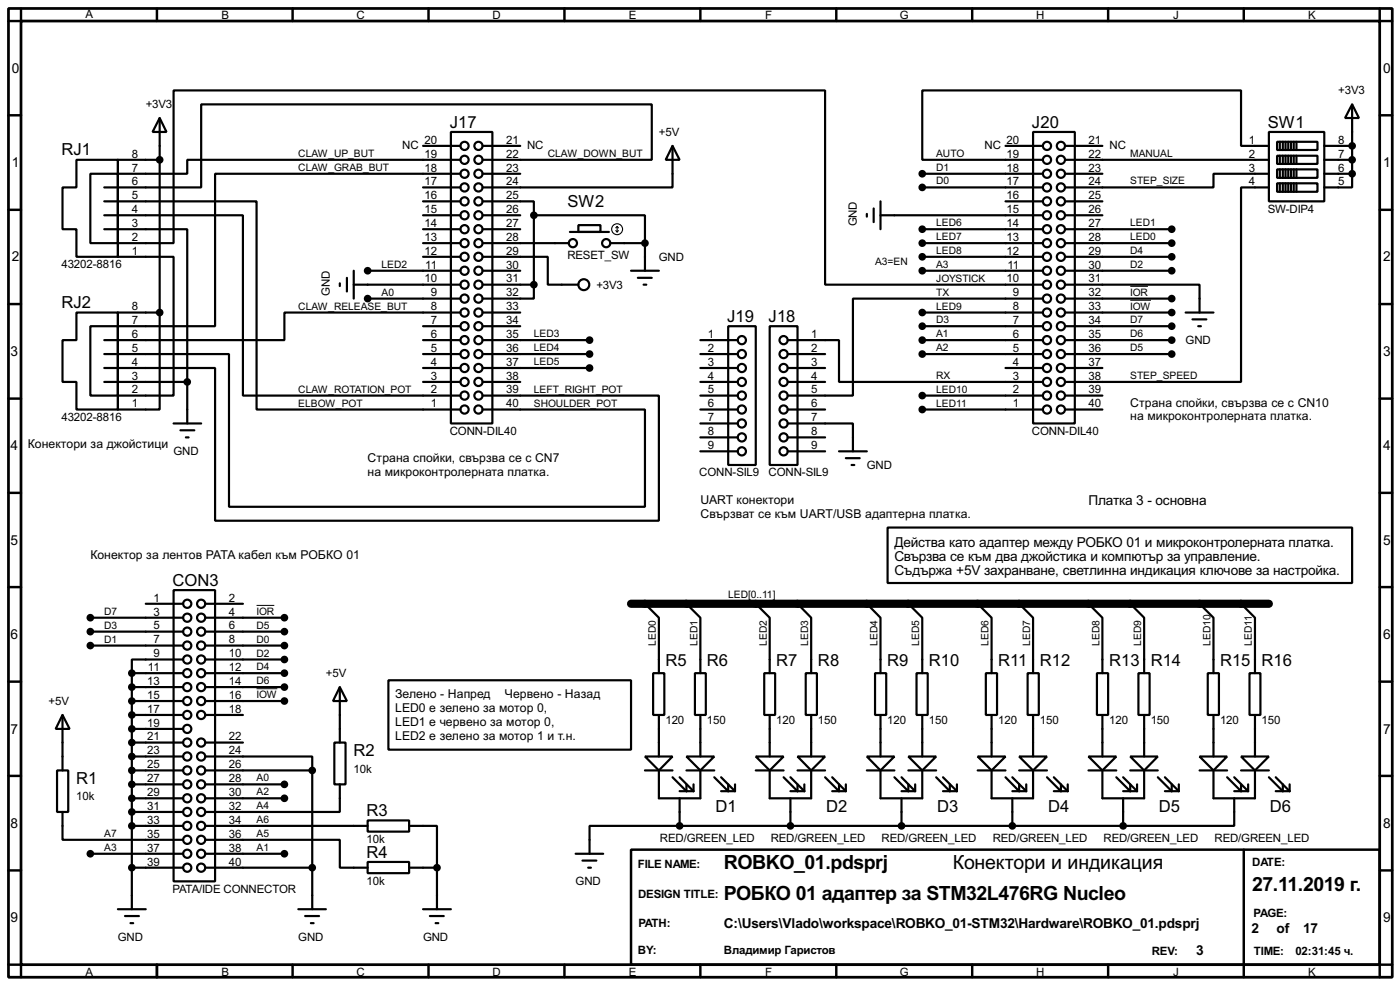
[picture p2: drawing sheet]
<svg xmlns="http://www.w3.org/2000/svg" width="256mm" height="180mm" viewBox="0 0 256 180" stroke-linecap="round" stroke-linejoin="round" font-family="sans-serif">
<path d="M1.6 1.6h253.5v177.3h-253.5zM3.9 3.9h248.9v172.7h-248.9z" fill="none" stroke="#000" stroke-width=".5"/>
<g fill="none" stroke="#000" stroke-width=".45">
<path d="M3.9 1.6v2.3h-2.3M28.8 1.6v2.3M53.6 1.6v2.3M78.5 1.6v2.3M103.4 1.6v2.3M128.3 1.6v2.3M153.2 1.6v2.3M178.1 1.6v2.3M203 1.6v2.3M227.9 1.6v2.3M252.8 1.6v2.3h2.3M1.6 21.1h2.3"/>
<path d="M1.6 38.4h2.3M252.8 21.1h2.3M252.8 38.4h2.3M1.6 55.7h2.3M252.8 55.7h2.3M1.6 73h2.3M252.8 73h2.3M1.6 90.2h2.3M252.8 90.2h2.3M1.6 107.5h2.3M252.8 107.5h2.3M1.6 124.8h2.3"/>
<path d="M252.8 124.8h2.3M1.6 142h2.3M1.6 159.3h2.3M115.6 155.5h137.2v21.1h-137.2zM227.9 155.5v23.4M252.8 142h2.3M252.8 159.3h2.3M1.6 176.6h2.3v2.3M28.8 176.6v2.3M53.6 176.6v2.3M78.5 176.6v2.3M103.4 176.6v2.3"/>
<path d="M128.3 176.6v2.3M153.2 176.6v2.3M178.1 176.6v2.3M203 176.6v2.3M255.1 176.6h-2.3v2.3"/>
</g>
<path d="M115.6 110.5h116.9" fill="none" stroke="#000" stroke-width="1.5"/>
<g fill="none" stroke="#000" stroke-width=".4">
<path d="M247.7 19.1l1.3 2.5h-2.6zM247.7 19.1v12.7M14 29.3h7.6v17.7h-7.6v-5h-2.5v-7.7h2.5zM16.6 31.8h5v12.7h-5zM19.1 36.9h27.9v38.1h37.4M19.1 39.4h25.4v33h39.9M29.3 21.6l1.2 2.6h-2.5zM29.3 29.3h-7.7v17.7h10.2v25.4h-10.2M29.3 21.6v35.6M77.5 34.3h6.9M77.5 39.4h6.9M77.5 26.7h6.9"/>
<path d="M77.5 36.9h6.9M82.6 24.2h7.6v53.3h-7.6zM84.4 31.8h-45v27.9h-17.8M84.4 29.3h-50.1v2.5h-12.7M88.4 36.9h9.4v2.5M88.4 29.3h31v-10.2h-82.5v15.2h-17.8M88.4 31.8h6.9M88.4 39.4h6.9M88.4 26.7h6.9M97.8 39.4h20.4v5.1M97.8 39.4v12.7M123.2 26.7l1.3 2.6h-2.5z"/>
<path d="M123.2 26.7v7.6h-34.8M158.8 39.2v.5M160.1 38.2v2.5M161.3 39.4h29.8M161.3 36.9v5.1M169 31.8h22.1M169 34.3h22.1M184.2 26.7h6.9M184.2 36.9h6.9M189.3 24.2h7.6v53.3h-7.6zM195.1 31.8h6.9M195.1 29.3h37.4"/>
<path d="M195.1 39.4h6.9M195.1 26.7h6.9M195.1 36.9h6.9M232.5 24.2h10.1v12.7h-10.1zM232.5 26.7h-5.1v-10.1h-58.4v12.7h22.1M232.5 31.8h-10.2v2.5h-27.2M232.5 34.3h-5.1v35.6h-32.3M234 26h7.4v1.5h-7.4zM234 28.5h7.4v1.5h-7.4zM234 31h7.4v1.6h-7.4zM234 33.6h7.4v1.5h-7.4zM234.5 26v1.5"/>
<path d="M234.5 28.5v1.5M234.5 31v1.6M234.5 33.6v1.5M235 26v1.5M235 28.5v1.5M235 31v1.6M235 33.6v1.5M235.5 26v1.5M235.5 28.5v1.5M235.5 31v1.6M235.5 33.6v1.5M236 26v1.5"/>
<path d="M236 28.5v1.5M236 31v1.6M236 33.6v1.5M236.5 26v1.5M236.5 28.5v1.5M236.5 31v1.6M236.5 33.6v1.5M237 26v1.5M237 28.5v1.5M237 31v1.6M237 33.6v1.5M237.5 26v1.5"/>
<path d="M237.5 28.5v1.5M237.5 31v1.6M237.5 33.6v1.5M242.6 31.8h5.1M242.6 29.3h5.1M242.6 26.7h5.1M247.7 31.8v2.5h-5.1M14 57.2h7.6v17.8h-7.6v-5.1h-2.5v-7.6h2.5zM16.6 59.7h5v12.7h-5zM19.1 42h15.2v27.9M21.6 44.5h10.2v-27.9h119.4v35.5h39.9M21.6 57.2h7.7v17.8h-7.7z"/>
<path d="M62.3 51.9v.5M63.6 50.9v2.5M64.8 52.1h19.6M64.8 49.6v5.1M67.4 49.6h17M67.4 54.7h17M77.5 59.7h6.9M77.5 47h6.9M77.5 44.5h6.9M77.5 42h6.9M84.4 57.2h-32.3v5.1h-33M88.4 47h12v5.1h5.6"/>
<path d="M88.4 59.7h6.9M88.4 49.6h6.9M88.4 57.2h6.9M88.4 52.1h9.4M88.4 44.5h15.8M88.4 42h6.9M97.8 52.1v2.6h-9.4M104.4 42.5h7.2M106 41.2h4v1.3h-4zM111.8 44.5h6.4M115.6 49.6h5.1M116.9 50.9h2.5"/>
<path d="M117.9 52.1h.5M118.2 44.5v5.1M133.4 59.7h5.1v25.4h-5.1zM141 59.7h5.1v25.4h-5.1zM169 59.7h22.1M169 47h22.1M169 49.6h22.1M169 57.2h22.1M169 44.5h22.1M169 42h22.1M191.1 54.7h-34.8v17.7h-12M195.1 52.1h24.7v5.1"/>
<path d="M195.1 59.7h19.6M195.1 47h19.6M195.1 49.6h19.6M195.1 54.7h19.6M195.1 57.2h19.6M195.1 44.5h19.6M195.1 42h19.6M217.2 57.2h5.1M218.5 58.5h2.5M219.5 59.7h.5M19.1 64.8h22.9v28h76.2v-17.8h-29.8M19.1 67.4h20.3v27.9h81.3v-22.9h-32.3"/>
<path d="M19.1 69.9h15.2M31.8 77.5h5.1M33.1 78.8h2.5M34.3 69.9v7.6M77.5 62.3h6.9M77.5 64.8h6.9M77.5 69.9h6.9M77.5 67.4h6.9M88.4 62.3h19.6M88.4 64.8h19.6M88.4 69.9h6.9M88.4 67.4h19.6"/>
<path d="M128.3 62.3h6.9M128.3 64.8h6.9M128.3 69.9h6.9M128.3 67.4h6.9M128.3 72.4h6.9M128.3 75h6.9M128.3 77.5h6.9M144.3 62.3h9.4v7.6h37.4M144.3 77.5h12v5.1M144.3 64.8h6.9M144.3 69.9h6.9M144.3 67.4h6.9"/>
<path d="M144.3 75h6.9M169 62.3h22.1M169 64.8h22.1M169 72.4h22.1M169 75h22.1M184.2 67.4h6.9M195.1 62.3h19.6M195.1 64.8h19.6M195.1 67.4h6.9M195.1 72.4h6.9M195.1 75h6.9M34.1 80.1h.5"/>
<path d="M128.3 80.1h6.9M128.3 82.6h6.9M144.3 80.1h6.9M144.3 82.6h6.9M153.7 82.6h5.1M155 83.9h2.5M156 85.1h.5M162.6 96.6h85.1v10.1h-85.1zM16.6 118.2h17M16.6 115.6h17M16.6 113.1h17M26.7 110.5h6.9"/>
<path d="M31.8 108h7.6v53.3h-7.6zM37.6 118.2h14.5M37.6 115.6h14.5M37.6 113.1h14.5M37.6 110.5h6.9M118.2 110.5l2.5 2.6v10.1M125.8 110.5l2.5 2.6v10.1M138.5 110.5l2.5 2.6v10.1M146.1 110.5l2.5 2.6v10.1M158.8 110.5l2.5 2.6v10.1M166.4 110.5l2.6 2.6v10.1M179.1 110.5l2.6 2.6v10.1"/>
<path d="M186.7 110.5l2.6 2.6v10.1M199.4 110.5l2.6 2.6v10.1M207.1 110.5l2.5 2.6v10.1M219.8 110.5l2.5 2.6v10.1M227.4 110.5l2.5 2.6v10.1M11.5 130.9l1.3 2.5h-2.6zM11.5 130.9v10.1M24.2 123.2v43.2M24.2 138.5h9.4M24.2 135.9h9.4M24.2 133.4h9.4M24.2 130.9h9.4"/>
<path d="M24.2 128.3h9.4M24.2 125.8h9.4M24.2 123.2h9.4M33.6 120.7h-9.4v2.5M37.6 138.5h19.6v2.5M37.6 135.9h6.9M37.6 130.9h6.9M37.6 128.3h14.5M37.6 125.8h14.5M37.6 123.2h14.5M37.6 120.7h14.5M61.3 135.9h2v7.7h-2z"/>
<path d="M62.3 125.8l1.3 2.5h-2.6zM62.3 125.8v10.1M71.2 124.5h44.4v12.7h-44.4zM118.2 138.5h5l-2.5 2.5zM119.7 123.2h2v7.7h-2zM120.7 130.9v7.6M125.8 138.5h5.1l-2.6 2.5zM127.3 123.2h2v7.7h-2zM128.3 130.9v7.6M138.5 138.5h5.1l-2.6 2.5zM140 123.2h2v7.7h-2zM141 130.9v7.6"/>
<path d="M146.1 138.5h5.1l-2.6 2.5zM147.6 123.2h2.1v7.7h-2.1zM148.6 130.9v7.6M158.8 138.5h5.1l-2.6 2.5zM160.3 123.2h2.1v7.7h-2.1zM161.3 130.9v7.6M166.4 138.5h5.1l-2.5 2.5zM167.9 123.2h2.1v7.7h-2.1zM169 130.9v7.6M179.1 138.5h5.1l-2.5 2.5zM180.6 123.2h2.1v7.7h-2.1zM181.7 130.9v7.6"/>
<path d="M186.7 138.5h5.1l-2.5 2.5zM188.3 123.2h2v7.7h-2zM189.3 130.9v7.6M199.4 138.5h5.1l-2.5 2.5zM201 123.2h2v7.7h-2zM202 130.9v7.6M207.1 138.5h5l-2.5 2.5zM208.6 123.2h2v7.7h-2zM209.6 130.9v7.6M219.8 138.5h5l-2.5 2.5zM221.3 123.2h2v7.7h-2zM222.3 130.9v7.6"/>
<path d="M227.4 138.5h5.1l-2.6 2.5zM228.9 123.2h2v7.7h-2zM229.9 130.9v7.6M10.5 141h2v7.6h-2zM11.5 148.6v5.1h22.1M16.6 156.3h17M24.2 148.6h9.4M24.2 146.1h9.4M24.2 143.6h9.4M24.2 141h9.4M24.2 151.2h9.4M24.2 158.8h9.4"/>
<path d="M37.6 153.7h24.7v5.1h5.1M37.6 146.1h14.5M37.6 143.6h14.5M37.6 141h19.6M37.6 151.2h29.8M37.6 156.3h14.5M37.6 158.8h19.6M57.2 141v25.4M62.3 143.6v5h-24.7M67.4 150.2h7.6v2h-7.6zM67.4 157.8h7.6v2h-7.6zM75 151.2h5.1v7.6"/>
<path d="M75 158.8h5.1M80.1 158.8v7.6M105.5 156.3h5M106.7 157.5h2.6M107.8 158.8h.5M118.2 141h5M120.7 141v5.1h7.6v-5.1M123.2 142.3l2.6 2.5v-1.2M124.5 151.2h-16.5v5.1M124.5 151.2h81.3M124.5 146.1v5.1M124.5 144.8h2.6"/>
<path d="M124.5 142.3l2.6 2.5M125.8 141h5.1M127.1 143.6v1.2M130.9 142.3l2.5 2.5v-1.2M132.1 142.3l2.6 2.5M132.1 144.8h2.6M134.7 143.6v1.2M138.5 141h5.1M141 141v5.1h7.6v-5.1M143.6 142.3l2.5 2.5v-1.2M144.8 146.1v5.1M144.8 144.8h2.6"/>
<path d="M144.8 142.3l2.6 2.5M146.1 141h5.1M147.4 143.6v1.2M151.2 142.3l2.5 2.5v-1.2M152.5 144.8h2.5M152.5 142.3l2.5 2.5M155 143.6v1.2M158.8 141h5.1M161.3 141v5.1h7.7v-5.1M163.9 142.3l2.5 2.5v-1.2M165.2 146.1v5.1M165.2 144.8h2.5"/>
<path d="M165.2 142.3l2.5 2.5M166.4 141h5.1M167.7 143.6v1.2M171.5 142.3l2.5 2.5v-1.2M172.8 144.8h2.5M172.8 142.3l2.5 2.5M175.3 143.6v1.2M179.1 141h5.1M181.7 141v5.1h7.6v-5.1M184.2 142.3l2.5 2.5v-1.2M185.5 146.1v5.1M185.5 144.8h2.5"/>
<path d="M185.5 142.3l2.5 2.5M186.7 141h5.1M188 143.6v1.2M191.8 142.3l2.6 2.5v-1.2M193.1 144.8h2.5M193.1 142.3l2.5 2.5M195.6 143.6v1.2M199.4 141h5.1M202 141v5.1h7.6v-5.1M204.5 142.3l2.6 2.5v-1.2M205.8 146.1v5.1M205.8 144.8h2.5"/>
<path d="M205.8 142.3l2.5 2.5M207.1 141h5M208.3 143.6v1.2M212.1 142.3l2.6 2.5v-1.2M213.4 144.8h2.6M213.4 142.3l2.6 2.5M216 143.6v1.2M219.8 141h5M222.3 141v5.1h7.6v-5.1M224.8 142.3l2.6 2.5v-1.2M226.1 146.1v5.1h-20.3M226.1 144.8h2.6"/>
<path d="M226.1 142.3l2.6 2.5M227.4 141h5.1M228.7 143.6v1.2M232.5 142.3l2.5 2.5v-1.2M233.7 144.8h2.6M233.7 142.3l2.6 2.5M236.3 143.6v1.2M21.6 166.4h5.1M22.9 167.7h2.6M23.9 169h.5M54.7 166.4h5M55.9 167.7h2.6"/>
<path d="M57 169h.5M77.5 166.4h5.1M78.8 167.7h2.5M79.8 169h.5"/>
<circle cx="85.1" cy="36.9" r=".75"/>
<circle cx="85.1" cy="34.3" r=".75"/>
<circle cx="85.1" cy="29.3" r=".75"/>
<circle cx="85.1" cy="39.4" r=".75"/>
<circle cx="85.1" cy="26.7" r=".75"/>
<circle cx="85.1" cy="31.8" r=".75"/>
<circle cx="87.6" cy="29.3" r=".75"/>
<circle cx="87.6" cy="31.8" r=".75"/>
<circle cx="87.6" cy="36.9" r=".75"/>
<circle cx="87.6" cy="34.3" r=".75"/>
<circle cx="87.6" cy="39.4" r=".75"/>
<circle cx="87.6" cy="26.7" r=".75"/>
<circle cx="191.8" cy="39.4" r=".75"/>
<circle cx="191.8" cy="34.3" r=".75"/>
<circle cx="191.8" cy="31.8" r=".75"/>
<circle cx="191.8" cy="26.7" r=".75"/>
<circle cx="191.8" cy="36.9" r=".75"/>
<circle cx="191.8" cy="29.3" r=".75"/>
<circle cx="194.3" cy="31.8" r=".75"/>
<circle cx="194.3" cy="26.7" r=".75"/>
<circle cx="194.3" cy="39.4" r=".75"/>
<circle cx="194.3" cy="29.3" r=".75"/>
<circle cx="194.3" cy="34.3" r=".75"/>
<circle cx="194.3" cy="36.9" r=".75"/>
<circle cx="85.1" cy="54.7" r=".75"/>
<circle cx="85.1" cy="57.2" r=".75"/>
<circle cx="85.1" cy="59.7" r=".75"/>
<circle cx="85.1" cy="52.1" r=".75"/>
<circle cx="85.1" cy="44.5" r=".75"/>
<circle cx="85.1" cy="49.6" r=".75"/>
<circle cx="85.1" cy="42" r=".75"/>
<circle cx="85.1" cy="47" r=".75"/>
<circle cx="87.6" cy="57.2" r=".75"/>
<circle cx="87.6" cy="59.7" r=".75"/>
<circle cx="87.6" cy="54.7" r=".75"/>
<circle cx="87.6" cy="52.1" r=".75"/>
<circle cx="87.6" cy="44.5" r=".75"/>
<circle cx="87.6" cy="42" r=".75"/>
<circle cx="87.6" cy="47" r=".75"/>
<circle cx="87.6" cy="49.6" r=".75"/>
<circle cx="104.9" cy="44.5" r=".75"/>
<circle cx="106.9" cy="52.1" r="1"/>
<circle cx="111" cy="44.5" r=".75"/>
<circle cx="191.8" cy="54.7" r=".75"/>
<circle cx="191.8" cy="57.2" r=".75"/>
<circle cx="191.8" cy="59.7" r=".75"/>
<circle cx="191.8" cy="52.1" r=".75"/>
<circle cx="191.8" cy="49.6" r=".75"/>
<circle cx="191.8" cy="42" r=".75"/>
<circle cx="191.8" cy="44.5" r=".75"/>
<circle cx="191.8" cy="47" r=".75"/>
<circle cx="194.3" cy="57.2" r=".75"/>
<circle cx="194.3" cy="59.7" r=".75"/>
<circle cx="194.3" cy="52.1" r=".75"/>
<circle cx="194.3" cy="54.7" r=".75"/>
<circle cx="194.3" cy="49.6" r=".75"/>
<circle cx="194.3" cy="42" r=".75"/>
<circle cx="194.3" cy="44.5" r=".75"/>
<circle cx="194.3" cy="47" r=".75"/>
<circle cx="85.1" cy="72.4" r=".75"/>
<circle cx="85.1" cy="64.8" r=".75"/>
<circle cx="85.1" cy="69.9" r=".75"/>
<circle cx="85.1" cy="62.3" r=".75"/>
<circle cx="85.1" cy="75" r=".75"/>
<circle cx="85.1" cy="67.4" r=".75"/>
<circle cx="87.6" cy="69.9" r=".75"/>
<circle cx="87.6" cy="75" r=".75"/>
<circle cx="87.6" cy="72.4" r=".75"/>
<circle cx="87.6" cy="62.3" r=".75"/>
<circle cx="87.6" cy="67.4" r=".75"/>
<circle cx="87.6" cy="64.8" r=".75"/>
<circle cx="135.9" cy="67.4" r=".75"/>
<circle cx="135.9" cy="77.5" r=".75"/>
<circle cx="135.9" cy="64.8" r=".75"/>
<circle cx="135.9" cy="62.3" r=".75"/>
<circle cx="135.9" cy="69.9" r=".75"/>
<circle cx="135.9" cy="75" r=".75"/>
<circle cx="135.9" cy="72.4" r=".75"/>
<circle cx="143.5" cy="77.5" r=".75"/>
<circle cx="143.5" cy="64.8" r=".75"/>
<circle cx="143.5" cy="72.4" r=".75"/>
<circle cx="143.5" cy="62.3" r=".75"/>
<circle cx="143.5" cy="67.4" r=".75"/>
<circle cx="143.5" cy="69.9" r=".75"/>
<circle cx="143.5" cy="75" r=".75"/>
<circle cx="191.8" cy="72.4" r=".75"/>
<circle cx="191.8" cy="64.8" r=".75"/>
<circle cx="191.8" cy="67.4" r=".75"/>
<circle cx="191.8" cy="62.3" r=".75"/>
<circle cx="191.8" cy="75" r=".75"/>
<circle cx="191.8" cy="69.9" r=".75"/>
<circle cx="194.3" cy="67.4" r=".75"/>
<circle cx="194.3" cy="62.3" r=".75"/>
<circle cx="194.3" cy="75" r=".75"/>
<circle cx="194.3" cy="69.9" r=".75"/>
<circle cx="194.3" cy="72.4" r=".75"/>
<circle cx="194.3" cy="64.8" r=".75"/>
<circle cx="135.9" cy="82.6" r=".75"/>
<circle cx="135.9" cy="80.1" r=".75"/>
<circle cx="143.5" cy="82.6" r=".75"/>
<circle cx="143.5" cy="80.1" r=".75"/>
<circle cx="34.3" cy="118.2" r=".75"/>
<circle cx="34.3" cy="110.5" r=".75"/>
<circle cx="34.3" cy="113.1" r=".75"/>
<circle cx="34.3" cy="115.6" r=".75"/>
<circle cx="36.8" cy="113.1" r=".75"/>
<circle cx="36.8" cy="110.5" r=".75"/>
<circle cx="36.8" cy="115.6" r=".75"/>
<circle cx="36.8" cy="118.2" r=".75"/>
<circle cx="34.3" cy="128.3" r=".75"/>
<circle cx="34.3" cy="138.5" r=".75"/>
<circle cx="34.3" cy="133.4" r=".75"/>
<circle cx="34.3" cy="130.9" r=".75"/>
<circle cx="34.3" cy="120.7" r=".75"/>
<circle cx="34.3" cy="123.2" r=".75"/>
<circle cx="34.3" cy="135.9" r=".75"/>
<circle cx="34.3" cy="125.8" r=".75"/>
<circle cx="36.8" cy="120.7" r=".75"/>
<circle cx="36.8" cy="130.9" r=".75"/>
<circle cx="36.8" cy="135.9" r=".75"/>
<circle cx="36.8" cy="128.3" r=".75"/>
<circle cx="36.8" cy="138.5" r=".75"/>
<circle cx="36.8" cy="123.2" r=".75"/>
<circle cx="36.8" cy="125.8" r=".75"/>
<circle cx="34.3" cy="148.6" r=".75"/>
<circle cx="34.3" cy="158.8" r=".75"/>
<circle cx="34.3" cy="143.6" r=".75"/>
<circle cx="34.3" cy="151.2" r=".75"/>
<circle cx="34.3" cy="153.7" r=".75"/>
<circle cx="34.3" cy="156.3" r=".75"/>
<circle cx="34.3" cy="141" r=".75"/>
<circle cx="34.3" cy="146.1" r=".75"/>
<circle cx="36.8" cy="143.6" r=".75"/>
<circle cx="36.8" cy="141" r=".75"/>
<circle cx="36.8" cy="148.6" r=".75"/>
<circle cx="36.8" cy="158.8" r=".75"/>
<circle cx="36.8" cy="146.1" r=".75"/>
<circle cx="36.8" cy="153.7" r=".75"/>
<circle cx="36.8" cy="156.3" r=".75"/>
<circle cx="36.8" cy="151.2" r=".75"/>
</g>
<path d="M207.1 52.4h3.2M207.1 55h3.8M47 110.8h3.3M47 126.1h3.8" fill="none" stroke="#000" stroke-width=".18"/>
<g fill="#000" stroke="#000" stroke-width=".4">
<circle cx="29.2" cy="29.3" r=".5"/>
<circle cx="97.8" cy="39.4" r=".5"/>
<circle cx="168.9" cy="31.8" r=".5"/>
<circle cx="168.9" cy="34.3" r=".5"/>
<circle cx="247.7" cy="29.3" r=".5"/>
<circle cx="247.7" cy="26.7" r=".5"/>
<circle cx="247.7" cy="31.8" r=".5"/>
<circle cx="29.2" cy="57.2" r=".5"/>
<circle cx="67.3" cy="49.6" r=".5"/>
<circle cx="67.3" cy="54.7" r=".5"/>
<circle cx="97.8" cy="52.1" r=".5"/>
<circle cx="118.1" cy="44.5" r=".5"/>
<circle cx="168.9" cy="49.6" r=".5"/>
<circle cx="168.9" cy="57.2" r=".5"/>
<circle cx="168.9" cy="44.5" r=".5"/>
<circle cx="168.9" cy="42" r=".5"/>
<circle cx="168.9" cy="59.7" r=".5"/>
<circle cx="168.9" cy="47" r=".5"/>
<circle cx="214.6" cy="42" r=".5"/>
<circle cx="214.6" cy="59.7" r=".5"/>
<circle cx="214.6" cy="49.6" r=".5"/>
<circle cx="214.6" cy="44.5" r=".5"/>
<circle cx="214.6" cy="54.7" r=".5"/>
<circle cx="214.6" cy="47" r=".5"/>
<circle cx="214.6" cy="57.2" r=".5"/>
<circle cx="34.3" cy="69.9" r=".5"/>
<circle cx="108" cy="67.4" r=".5"/>
<circle cx="108" cy="62.3" r=".5"/>
<circle cx="108" cy="64.8" r=".5"/>
<circle cx="168.9" cy="75" r=".5"/>
<circle cx="168.9" cy="64.8" r=".5"/>
<circle cx="168.9" cy="72.4" r=".5"/>
<circle cx="168.9" cy="62.3" r=".5"/>
<circle cx="214.6" cy="64.8" r=".5"/>
<circle cx="214.6" cy="62.3" r=".5"/>
<circle cx="16.5" cy="118.2" r=".5"/>
<circle cx="16.5" cy="115.6" r=".5"/>
<circle cx="16.5" cy="113.1" r=".5"/>
<circle cx="52.1" cy="118.2" r=".5"/>
<circle cx="52.1" cy="115.6" r=".5"/>
<circle cx="52.1" cy="113.1" r=".5"/>
<circle cx="24.1" cy="133.4" r=".5"/>
<circle cx="24.1" cy="138.5" r=".5"/>
<circle cx="24.1" cy="128.3" r=".5"/>
<circle cx="24.1" cy="135.9" r=".5"/>
<circle cx="24.1" cy="130.9" r=".5"/>
<circle cx="24.1" cy="123.2" r=".5"/>
<circle cx="24.1" cy="125.8" r=".5"/>
<circle cx="52.1" cy="120.7" r=".5"/>
<circle cx="52.1" cy="123.2" r=".5"/>
<circle cx="52.1" cy="128.3" r=".5"/>
<circle cx="52.1" cy="125.8" r=".5"/>
<circle cx="16.5" cy="156.3" r=".5"/>
<circle cx="24.1" cy="143.6" r=".5"/>
<circle cx="24.1" cy="148.6" r=".5"/>
<circle cx="24.1" cy="141" r=".5"/>
<circle cx="24.1" cy="151.2" r=".5"/>
<circle cx="24.1" cy="158.8" r=".5"/>
<circle cx="24.1" cy="146.1" r=".5"/>
<circle cx="52.1" cy="143.6" r=".5"/>
<circle cx="52.1" cy="156.3" r=".5"/>
<circle cx="52.1" cy="146.1" r=".5"/>
<circle cx="57.2" cy="141" r=".5"/>
<circle cx="57.2" cy="158.8" r=".5"/>
<circle cx="80" cy="158.8" r=".5"/>
<circle cx="124.5" cy="151.2" r=".5"/>
<circle cx="144.8" cy="151.2" r=".5"/>
<circle cx="165.1" cy="151.2" r=".5"/>
<circle cx="185.4" cy="151.2" r=".5"/>
<circle cx="205.7" cy="151.2" r=".5"/>
</g>
<g fill="none" stroke="#000" stroke-width=".2">
<path d="M112.8 42.2l.3 .3M113.1 41.5v1M113.1 41.5l-.3 .2M113.1 41.5l.2 .2M113.3 42.2l-.2 .3"/>
<circle cx="113" cy="42" r="1"/>
</g>
<g font-size="4">
<text x="132.6" y="159.1">ROBKO_01.pdsprj</text>
<text x="174.6" y="159.1">Конектори и индикация</text>
<text x="132.6" y="164.8">РОБКО 01 адаптер за STM32L476RG Nucleo</text>
<text x="229.4" y="163.1">27.11.2019 г.</text>
</g>
<g font-size="3.4">
<text x="82.4" y="23.3">J17</text>
<text x="189.1" y="23.3">J20</text>
<text x="232.3" y="23.3">SW1</text>
<text x="11.3" y="28.5">RJ1</text>
<text x="104" y="37.9">SW2</text>
<text x="11.3" y="56.4">RJ2</text>
<text x="133.2" y="58.9">J19</text>
<text x="140.8" y="58.9">J18</text>
<text x="31.6" y="107.2">CON3</text>
<text x="121.9" y="122">R5</text>
<text x="129.5" y="122">R6</text>
<text x="142.2" y="122">R7</text>
<text x="149.9" y="122">R8</text>
<text x="162.6" y="122">R9</text>
<text x="170.2" y="122">R10</text>
<text x="182.9" y="122">R11</text>
<text x="190.5" y="122">R12</text>
<text x="203.2" y="122">R13</text>
<text x="210.8" y="122">R14</text>
<text x="223.5" y="122">R15</text>
<text x="231.1" y="122">R16</text>
<text x="14" y="143.6">R1</text>
<text x="64.8" y="138.5">R2</text>
<text x="67.2" y="149.4">R3</text>
<text x="131.1" y="148.7">D1</text>
<text x="151.4" y="148.7">D2</text>
<text x="171.7" y="148.7">D3</text>
<text x="192" y="148.7">D4</text>
<text x="212.3" y="148.7">D5</text>
<text x="232.7" y="148.7">D6</text>
<text x="67.2" y="157">R4</text>
</g>
<g font-size="2.8">
<text x="2.2" y="13.4">0</text>
<text x="253.4" y="13.4">0</text>
<text x="2.2" y="30.6">1</text>
<text x="253.4" y="30.6">1</text>
<text x="2.2" y="47.9">2</text>
<text x="253.4" y="47.9">2</text>
<text x="1.9" y="65.2">3</text>
<text x="253.4" y="65.2">3</text>
<text x="1.9" y="82.4">4</text>
<text x="253.4" y="82.4">4</text>
<text x="199.4" y="92.5">Платка 3 - основна</text>
<text x="1.9" y="99.7">5</text>
<text x="163.9" y="100.1">Действа като адаптер между РОБКО 01 и микроконтролерната платка.</text>
<text x="253.4" y="99.7">5</text>
<text x="163.9" y="102.6">Свързва се към два джойстика и компютър за управление.</text>
<text x="163.9" y="105.2">Съдържа +5V захранване, светлинна индикация ключове за настройка.</text>
<text x="1.9" y="117">6</text>
<text x="253.4" y="117">6</text>
<text x="1.9" y="134.3">7</text>
<text x="253.4" y="134.3">7</text>
<text x="1.9" y="151.5">8</text>
<text x="253.4" y="151.5">8</text>
<text x="1.9" y="168.8">9</text>
<text x="132.6" y="169.8">C:\Users\Vlado\workspace\ROBKO_01-STM32\Hardware\ROBKO_01.pdsprj</text>
<text x="229.3" y="170.8">2</text>
<text x="233.9" y="170.8">of</text>
<text x="238.7" y="170.8">17</text>
<text x="253.4" y="168.8">9</text>
<text x="219.1" y="174.9">3</text>
</g>
<g font-size="2.5">
<text x="207.1" y="74.4">Страна спойки, свързва се с CN10</text>
<text x="207.1" y="76.9">на микроконтролерната платка.</text>
<text x="5.1" y="82.1">Конектори за джойстици</text>
<text x="67.4" y="84.6">Страна спойки, свързва се с CN7</text>
<text x="67.4" y="87.1">на микроконтролерната платка.</text>
<text x="128.3" y="92.2">UART конектори</text>
<text x="128.3" y="94.8">Свързват се към UART/USB адаптерна платка.</text>
<text x="16.6" y="102.4">Конектор за лентов PATA кабел към РОБКО 01</text>
<text x="72.4" y="127.8">Зелено - Напред</text>
<text x="72.4" y="130.3">LED0 е зелено за мотор 0,</text>
<text x="92.5" y="127.8">Червено - Назад</text>
<text x="72.4" y="132.9">LED1 е червено за мотор 0,</text>
<text x="72.4" y="135.4">LED2 е зелено за мотор 1 и т.н.</text>
</g>
<g font-size="2.4">
<text x="15.7" y="3.2">A</text>
<text x="40.6" y="3.5">B</text>
<text x="65.3" y="3.5">C</text>
<text x="90.2" y="3.5">D</text>
<text x="115.2" y="3.5">E</text>
<text x="140.2" y="3.5">F</text>
<text x="164.9" y="3.5">G</text>
<text x="189.8" y="3.5">H</text>
<text x="214.9" y="3.5">J</text>
<text x="239.7" y="3.5">K</text>
<text x="245.2" y="17.3">+3V3</text>
<text x="26.7" y="19.8">+3V3</text>
<text x="24.2" y="28.9">8</text>
<text x="73.7" y="27.3">NC</text>
<text x="77.8" y="28.9">19</text>
<text x="77.8" y="26.3">20</text>
<text x="92.8" y="28.9">22</text>
<text x="92.8" y="26.3">21</text>
<text x="96.6" y="27.3">NC</text>
<text x="120.7" y="24.9">+5V</text>
<text x="180.4" y="27.3">NC</text>
<text x="184.4" y="28.9">19</text>
<text x="184.4" y="26.3">20</text>
<text x="199.4" y="28.9">22</text>
<text x="199.4" y="26.3">21</text>
<text x="203.3" y="27.3">NC</text>
<text x="228.8" y="26.3">1</text>
<text x="228.8" y="28.9">2</text>
<text x="245.2" y="26.3">8</text>
<text x="245.2" y="28.9">7</text>
<text x="24.2" y="33.9">6</text>
<text x="24.2" y="31.4">7</text>
<text x="77.8" y="33.9">17</text>
<text x="77.8" y="31.4">18</text>
<text x="92.8" y="33.9">24</text>
<text x="92.8" y="31.4">23</text>
<text x="184.4" y="33.9">17</text>
<text x="184.4" y="31.4">18</text>
<text x="199.4" y="33.9">24</text>
<text x="199.4" y="31.4">23</text>
<text x="228.8" y="31.4">3</text>
<text x="228.8" y="33.9">4</text>
<text x="245.2" y="31.4">6</text>
<text x="245.2" y="33.9">5</text>
<text x="24.2" y="41.6">3</text>
<text x="24.2" y="39">4</text>
<text x="24.2" y="36.5">5</text>
<text x="77.8" y="41.6">14</text>
<text x="77.8" y="39">15</text>
<text x="77.8" y="36.5">16</text>
<text x="92.8" y="41.6">27</text>
<text x="92.8" y="39">26</text>
<text x="92.8" y="36.5">25</text>
<text x="157" y="41.5" transform="rotate(-90 157 41.5)">GND</text>
<text x="184.4" y="41.6">14</text>
<text x="184.4" y="39">15</text>
<text x="184.4" y="36.5">16</text>
<text x="199.4" y="41.6">27</text>
<text x="199.4" y="39">26</text>
<text x="199.4" y="36.5">25</text>
<text x="232.3" y="39">SW-DIP4</text>
<text x="24.2" y="46.6">1</text>
<text x="24.2" y="44.1">2</text>
<text x="77.8" y="46.6">12</text>
<text x="77.8" y="44.1">13</text>
<text x="92.8" y="46.6">29</text>
<text x="92.8" y="44.1">28</text>
<text x="104" y="47.3">RESET_SW</text>
<text x="120.7" y="47.7">GND</text>
<text x="184.4" y="46.6">12</text>
<text x="184.4" y="44.1">13</text>
<text x="199.4" y="46.6">29</text>
<text x="199.4" y="44.1">28</text>
<text x="11.3" y="49.1">43202-8816</text>
<text x="77.8" y="51.7">10</text>
<text x="77.9" y="49.2">11</text>
<text x="92.8" y="51.7">31</text>
<text x="92.8" y="49.2">30</text>
<text x="109.3" y="52.8">+3V3</text>
<text x="184.4" y="51.7">10</text>
<text x="184.6" y="49.2">11</text>
<text x="199.4" y="51.7">31</text>
<text x="199.4" y="49.2">30</text>
<text x="24.2" y="59.3">7</text>
<text x="24.2" y="56.8">8</text>
<text x="60.4" y="54.2" transform="rotate(-90 60.4 54.2)">GND</text>
<text x="78.9" y="59.3">7</text>
<text x="78.9" y="56.8">8</text>
<text x="78.9" y="54.3">9</text>
<text x="92.8" y="59.3">34</text>
<text x="92.8" y="56.8">33</text>
<text x="92.8" y="54.3">32</text>
<text x="185.6" y="59.3">7</text>
<text x="185.6" y="56.8">8</text>
<text x="185.6" y="54.3">9</text>
<text x="199.4" y="59.3">34</text>
<text x="199.4" y="56.8">33</text>
<text x="199.4" y="54.3">32</text>
<text x="24.2" y="64.4">5</text>
<text x="24.2" y="61.9">6</text>
<text x="78.9" y="64.4">5</text>
<text x="78.9" y="61.9">6</text>
<text x="92.8" y="64.4">36</text>
<text x="92.8" y="61.9">35</text>
<text x="129.7" y="61.9">1</text>
<text x="129.7" y="64.4">2</text>
<text x="148.6" y="61.9">1</text>
<text x="148.6" y="64.4">2</text>
<text x="185.6" y="64.4">5</text>
<text x="185.6" y="61.9">6</text>
<text x="199.4" y="64.4">36</text>
<text x="199.4" y="61.9">35</text>
<text x="217.2" y="63">GND</text>
<text x="24.2" y="72">2</text>
<text x="24.2" y="69.5">3</text>
<text x="24.2" y="67">4</text>
<text x="78.9" y="72">2</text>
<text x="78.9" y="69.5">3</text>
<text x="78.9" y="67">4</text>
<text x="92.8" y="72">39</text>
<text x="92.8" y="69.5">38</text>
<text x="92.8" y="67">37</text>
<text x="129.7" y="67">3</text>
<text x="129.7" y="69.5">4</text>
<text x="129.7" y="72">5</text>
<text x="148.6" y="67">3</text>
<text x="148.6" y="69.5">4</text>
<text x="148.6" y="72">5</text>
<text x="185.6" y="72">2</text>
<text x="185.6" y="69.5">3</text>
<text x="185.6" y="67">4</text>
<text x="199.4" y="72">39</text>
<text x="199.4" y="69.5">38</text>
<text x="199.4" y="67">37</text>
<text x="11.3" y="77.1">43202-8816</text>
<text x="24.2" y="74.6">1</text>
<text x="78.9" y="74.6">1</text>
<text x="92.8" y="74.6">40</text>
<text x="129.7" y="74.6">6</text>
<text x="129.7" y="77.1">7</text>
<text x="148.6" y="74.6">6</text>
<text x="148.6" y="77.1">7</text>
<text x="185.6" y="74.6">1</text>
<text x="199.4" y="74.6">40</text>
<text x="31.8" y="83.3">GND</text>
<text x="82.4" y="79.6">CONN-DIL40</text>
<text x="129.7" y="79.7">8</text>
<text x="129.7" y="82.2">9</text>
<text x="148.6" y="79.7">8</text>
<text x="148.6" y="82.2">9</text>
<text x="189.1" y="79.6">CONN-DIL40</text>
<text x="128.1" y="87.2">CONN-SIL9</text>
<text x="140.8" y="87.2">CONN-SIL9</text>
<text x="158.8" y="85.8">GND</text>
<text x="28.1" y="110.1">1</text>
<text x="28.1" y="112.7">3</text>
<text x="42" y="110.1">2</text>
<text x="42" y="112.7">4</text>
<text x="28.1" y="115.2">5</text>
<text x="28.1" y="117.8">7</text>
<text x="42" y="115.2">6</text>
<text x="42" y="117.8">8</text>
<text x="27" y="125.4">13</text>
<text x="27.1" y="122.8">11</text>
<text x="28.1" y="120.3">9</text>
<text x="42" y="120.3">10</text>
<text x="42" y="122.8">12</text>
<text x="42" y="125.4">14</text>
<text x="59.7" y="123.9">+5V</text>
<text x="8.9" y="129">+5V</text>
<text x="27" y="127.9">15</text>
<text x="27" y="130.5">17</text>
<text x="42" y="127.9">16</text>
<text x="42" y="130.5">18</text>
<text x="27" y="133">19</text>
<text x="27" y="135.5">21</text>
<text x="42" y="135.5">22</text>
<text x="121.9" y="132.6">120</text>
<text x="129.5" y="132.6">150</text>
<text x="142.2" y="132.6">120</text>
<text x="149.9" y="132.6">150</text>
<text x="162.6" y="132.6">120</text>
<text x="170.2" y="132.6">150</text>
<text x="182.9" y="132.6">120</text>
<text x="190.5" y="132.6">150</text>
<text x="203.2" y="132.6">120</text>
<text x="210.8" y="132.6">150</text>
<text x="223.5" y="132.6">120</text>
<text x="231.1" y="132.6">150</text>
<text x="27" y="138.1">23</text>
<text x="27" y="140.6">25</text>
<text x="27" y="143.2">27</text>
<text x="42" y="138.1">24</text>
<text x="42" y="140.6">26</text>
<text x="42" y="143.2">28</text>
<text x="64.8" y="141.5">10k</text>
<text x="14" y="146.5">10k</text>
<text x="27" y="145.7">29</text>
<text x="27" y="148.2">31</text>
<text x="42" y="145.7">30</text>
<text x="42" y="148.2">32</text>
<text x="27" y="150.8">33</text>
<text x="27" y="153.3">35</text>
<text x="27" y="155.9">37</text>
<text x="42" y="150.8">34</text>
<text x="42" y="153.3">36</text>
<text x="42" y="155.9">38</text>
<text x="67.2" y="154.3">10k</text>
<text x="120.9" y="154.2">RED/GREEN_LED</text>
<text x="141.2" y="154.2">RED/GREEN_LED</text>
<text x="161.5" y="154.2">RED/GREEN_LED</text>
<text x="181.9" y="154.2">RED/GREEN_LED</text>
<text x="202.1" y="154.2">RED/GREEN_LED</text>
<text x="222.5" y="154.2">RED/GREEN_LED</text>
<text x="27" y="158.4">39</text>
<text x="42" y="158.4">40</text>
<text x="67.2" y="161.9">10k</text>
<text x="116.9" y="158.9">FILE NAME:</text>
<text x="229.4" y="158.4">DATE:</text>
<text x="31.6" y="163.4">PATA/IDE CONNECTOR</text>
<text x="105.5" y="162">GND</text>
<text x="116.9" y="164.3">DESIGN TITLE:</text>
<text x="229.7" y="167.8">PAGE:</text>
<text x="21.6" y="172.2">GND</text>
<text x="54.7" y="172.2">GND</text>
<text x="77.5" y="172.2">GND</text>
<text x="117" y="169.7">PATH:</text>
<text x="15.7" y="178.6">A</text>
<text x="40.6" y="178.6">B</text>
<text x="65.3" y="178.6">C</text>
<text x="90.2" y="178.6">D</text>
<text x="115.2" y="178.6">E</text>
<text x="116.9" y="174.7">BY:</text>
<text x="132.6" y="174.7">Владимир Гаристов</text>
<text x="140.2" y="178.6">F</text>
<text x="164.9" y="178.6">G</text>
<text x="189.8" y="178.6">H</text>
<text x="211" y="174.7">REV:</text>
<text x="214.9" y="178.6">J</text>
<text x="229.7" y="174.7">TIME:</text>
<text x="237.3" y="174.7">02:31:45 ч.</text>
<text x="239.7" y="178.6">K</text>
</g>
<g font-size="2.1">
<text x="54.7" y="28.7">CLAW_UP_BUT</text>
<text x="100.4" y="28.7">CLAW_DOWN_BUT</text>
<text x="171.5" y="28.7">AUTO</text>
<text x="207.1" y="28.7">MANUAL</text>
<text x="54.7" y="31.2">CLAW_GRAB_BUT</text>
<text x="171.5" y="31.2">D1</text>
<text x="171.5" y="33.8">D0</text>
<text x="207.1" y="33.8">STEP_SIZE</text>
<text x="171.5" y="41.4">LED6</text>
<text x="207.1" y="41.4">LED1</text>
<text x="171.5" y="46.5">LED8</text>
<text x="171.5" y="43.9">LED7</text>
<text x="207.1" y="46.5">D4</text>
<text x="207.1" y="43.9">LED0</text>
<text x="69.9" y="49">LED2</text>
<text x="160.3" y="48.5">A3=EN</text>
<text x="171.5" y="51.5">JOYSTICK</text>
<text x="171.5" y="49">A3</text>
<text x="207.1" y="49">D2</text>
<text x="54.7" y="56.7">CLAW_RELEASE_BUT</text>
<text x="69.9" y="54.1">A0</text>
<text x="171.5" y="59.2">D3</text>
<text x="171.5" y="54.1">TX</text>
<text x="171.5" y="56.7">LED9</text>
<text x="207.1" y="54.1">IOR</text>
<text x="207.1" y="56.7">IOW</text>
<text x="207.1" y="59.2">D7</text>
<text x="97.8" y="64.2">LED4</text>
<text x="97.8" y="61.7">LED3</text>
<text x="171.5" y="61.7">A1</text>
<text x="171.5" y="64.2">A2</text>
<text x="207.1" y="61.7">D6</text>
<text x="207.1" y="64.2">D5</text>
<text x="54.7" y="71.9">CLAW_ROTATION_POT</text>
<text x="97.8" y="71.9">LEFT_RIGHT_POT</text>
<text x="97.8" y="66.8">LED5</text>
<text x="171.5" y="69.4">RX</text>
<text x="171.5" y="71.9">LED10</text>
<text x="207.1" y="69.4">STEP_SPEED</text>
<text x="54.7" y="74.4">ELBOW_POT</text>
<text x="97.8" y="74.4">SHOULDER_POT</text>
<text x="171.5" y="74.4">LED11</text>
<text x="19.1" y="112.5">D7</text>
<text x="47" y="112.5">IOR</text>
<text x="133.4" y="109.4">LED[0..11]</text>
<text x="19.1" y="115.1">D3</text>
<text x="19.1" y="117.6">D1</text>
<text x="47" y="117.6">D0</text>
<text x="47" y="115.1">D5</text>
<text x="120.1" y="118.2" transform="rotate(-90 120.1 118.2)">LED0</text>
<text x="127.7" y="118.2" transform="rotate(-90 127.7 118.2)">LED1</text>
<text x="140.4" y="118.2" transform="rotate(-90 140.4 118.2)">LED2</text>
<text x="148.1" y="118.2" transform="rotate(-90 148.1 118.2)">LED3</text>
<text x="160.8" y="118.2" transform="rotate(-90 160.8 118.2)">LED4</text>
<text x="168.4" y="118.2" transform="rotate(-90 168.4 118.2)">LED5</text>
<text x="181.1" y="118.2" transform="rotate(-90 181.1 118.2)">LED6</text>
<text x="188.7" y="118.2" transform="rotate(-90 188.7 118.2)">LED7</text>
<text x="201.4" y="118.2" transform="rotate(-90 201.4 118.2)">LED8</text>
<text x="209.1" y="118.2" transform="rotate(-90 209.1 118.2)">LED9</text>
<text x="221.8" y="118.2" transform="rotate(-90 221.8 118.2)">LED10</text>
<text x="229.3" y="118.2" transform="rotate(-90 229.3 118.2)">LED11</text>
<text x="47" y="125.2">D6</text>
<text x="47" y="122.7">D4</text>
<text x="47" y="120.2">D2</text>
<text x="47" y="127.8">IOW</text>
<text x="47" y="143">A0</text>
<text x="47" y="145.6">A2</text>
<text x="47" y="148.1">A4</text>
<text x="19.1" y="155.7">A3</text>
<text x="19.1" y="153.2">A7</text>
<text x="47" y="155.7">A1</text>
<text x="47" y="150.6">A6</text>
<text x="47" y="153.2">A5</text>
</g>
</svg>
